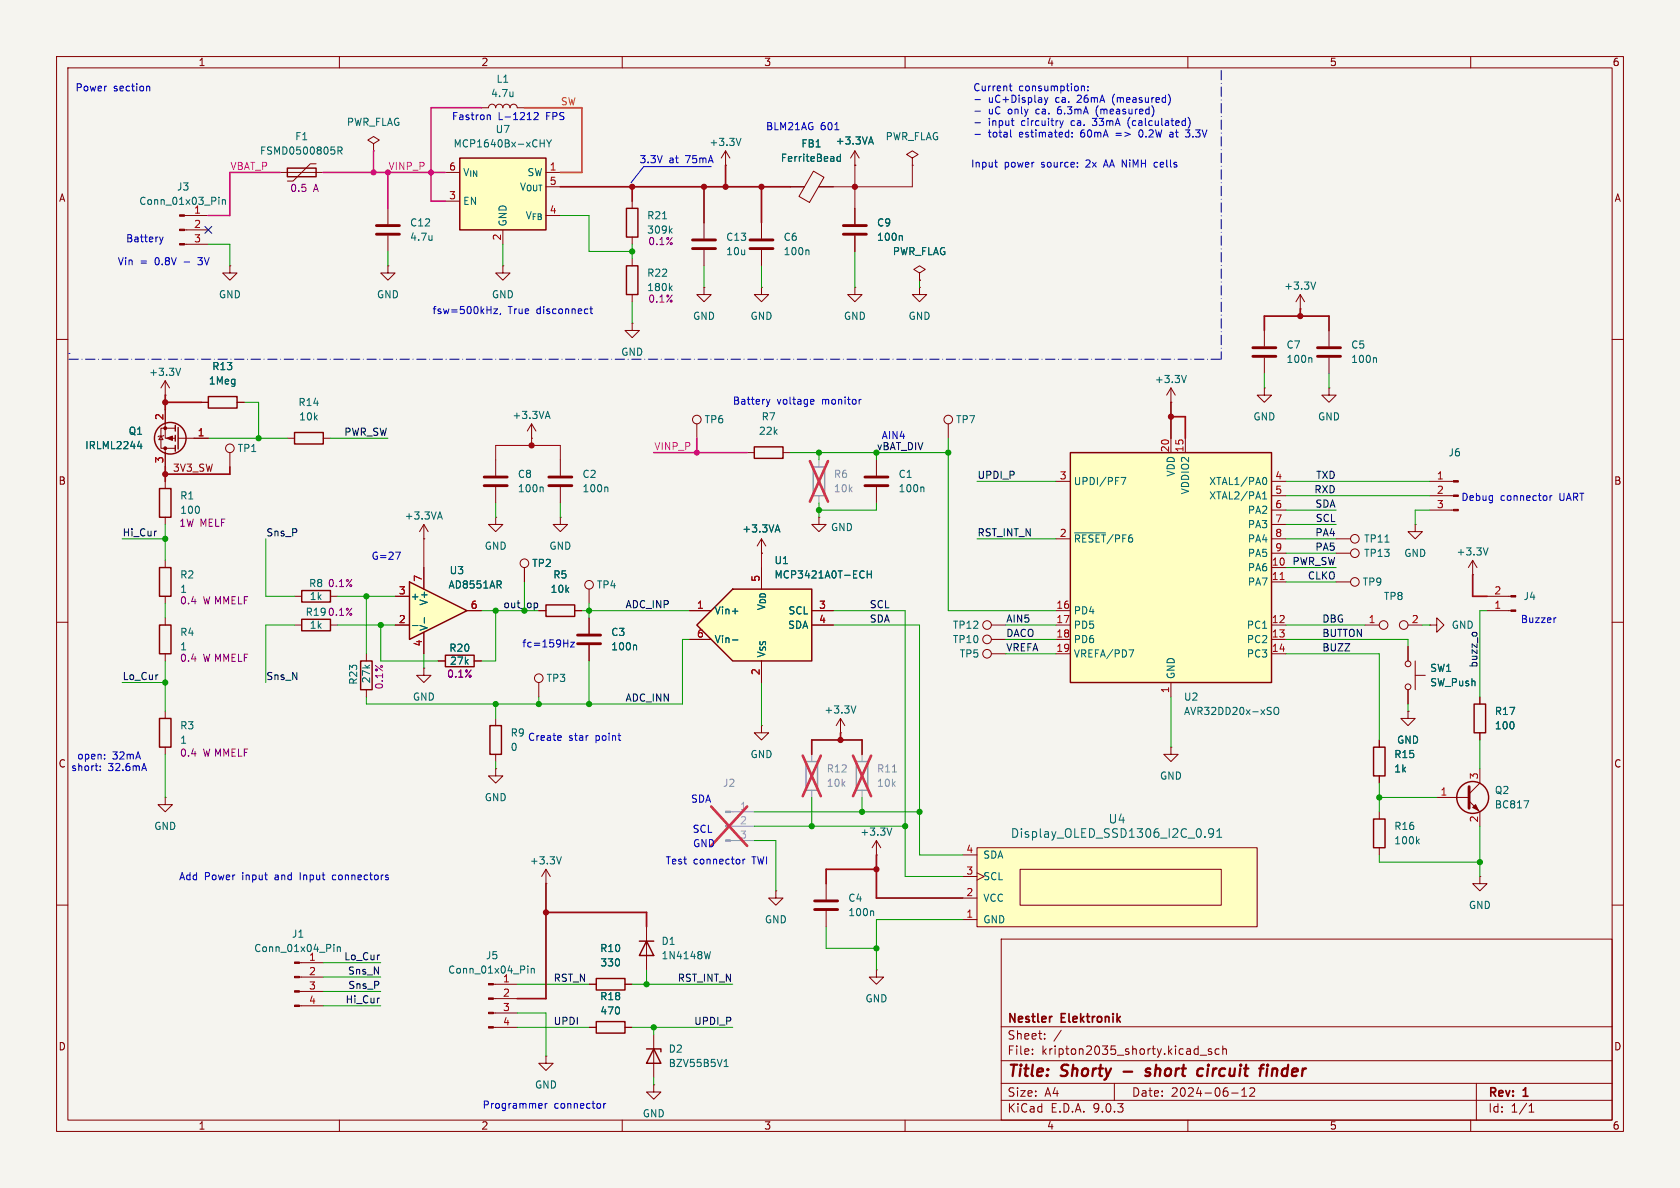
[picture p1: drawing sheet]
<svg xmlns="http://www.w3.org/2000/svg" width="297mm" height="210mm" viewBox="0 0 297 210" stroke-linecap="round" stroke-linejoin="round" font-family="sans-serif">
<path d="M0 0h297v210h-297z" fill="#f5f4ef" stroke="#f5f4ef" stroke-width=".18"/>
<g fill="none" stroke="#840000" stroke-width=".18">
<path d="M10 10h277v190h-277zM12 12h273v186h-273zM60 10v2M110 10v2M160 10v2M210 10v2M260 10v2M32.6 38.1h4.2M32.6 40.6h4.2M32.6 43.2h4.2M10 60h2M35.6 71.1h1.2"/>
<path d="M41.9 71.1h1.3M285 60h2M154.9 81.3v2.8M154.9 86.1v2.8M10 110h2M104.1 109.2v2.8M104.1 114v2.8M285 110h2M10 160h2M177 166h108v32h-108zM285 160h2M60 198v2"/>
<path d="M110 198v2M160 198v2M177 194.5h108M177 191.5h108M177 187.5h108M177 181.5h108M182.5 186.3v.1M182.5 185.5v.1M184.7 183.6v.1M184.7 182.8v.1M187.6 182.1l-1.3 2M197 191.5v3"/>
<path d="M210 198v2M212.2 186.5h1.1M214.2 185.5l-.4-.1-.2 .2 .1 .2 .5 .2v.3h-.6M215.5 185.5l-.4-.1-.3 .3v.4l.2 .2h.5M216.2 185.5l.2-.1 .3 .1 .1 .9M216.2 184.9v1.5M217.7 193.2h1.2M219.5 193.8h.9M219.5 192.7l.5-.4v1.5M221 192.4l.5-.1 .2 .1 .1 .3-.9 1.1h.9M260 198v2M261 191.5v6.5"/>
<path d="M270.3 196.6h.9M270.3 195.5l.4-.4v1.5"/>
</g>
<path d="M198.6 189.4h1.6M203.4 189a.49 .49 0 0 0-.8 .3v.1l.7 .2v.3l-.3 .3-.5-.1M212.1 188.9l.6 .1M212.6 190.1l-.3 .1M213.6 188.9l-.2 1.3M224 188.9l-.1 1.3M224.1 188.2v.2M224.1 188.2l-.1 .1 .1 .1M224.1 188.2l.1 .1-.1 .1M225 188.9l-.2 1.3M225.3 188.9l-.3 .2" fill="none" stroke="#840000" stroke-width=".4"/>
<path d="M186 179.7l-.3 .1" fill="none" stroke="#840000" stroke-width=".3"/>
<path d="M152.9 84.3h4.1M152.9 85.9h4.1M102.1 112.3h4.1M102.1 113.8h4.1" fill="none" stroke="#840000" stroke-width=".51"/>
<path d="M38.7 34.9v.1M38.7 35.3v.8M39.3 35.3v.8M39.3 35.4l.2-.1 .3 .1 .1 .7M163.2 86.1l.1 .2v.6M112.4 114l.1 .2v.7" fill="none" stroke="#006464" stroke-width=".18"/>
<path d="M143.8 82.6h2v5h-2z" fill="none" stroke="#9c9b98" stroke-width=".25"/>
<path d="M144.8 81.3v1.3M144.8 87.6v1.3" fill="none" stroke="#9c9b98" stroke-width=".18"/>
<path d="M143.2 81.5l3.2 7.2M146.4 81.5l-3.2 7.2" fill="none" stroke="#e12e31" stroke-width=".46"/>
<path d="M36.8 70.1h5.1v2h-5.1z" fill="none" stroke="#840000" stroke-width=".25"/>
<g fill="#840000" stroke="#840000" stroke-width=".18">
<path d="M31.7 38h.9v.2h-.9z"/>
<path d="M31.7 40.5h.9v.3h-.9z"/>
<path d="M31.7 43.1h.9v.2h-.9z"/>
</g>
<path d="M189.2 80h35.6v40.7h-35.6z" fill="#ffffc2"/>
<path d="M189.2 80h35.6v40.7h-35.6zM78.7 115.8h5.1v2.1h-5.1z" fill="none" stroke="#840000" stroke-width=".25"/>
<g fill="none" stroke="#840000" stroke-width=".18">
<path d="M207 77.5v2.5M209.5 77.5v2.5M186.7 85.1h2.5M186.7 95.3h2.5M224.8 85.1h2.5M224.8 95.3h2.5M224.8 87.6h2.5M224.8 90.2h2.5M224.8 92.7h2.5M224.8 97.8h2.5M77.5 116.8h1.2M83.8 116.8h1.3"/>
<path d="M186.7 108h2.5M186.7 110.5h2.5M186.7 113h2.5M186.7 115.6h2.5M224.8 110.5h2.5M224.8 113h2.5M224.8 115.6h2.5M224.8 100.3h2.5M224.8 102.9h2.5M207 120.7v2.5"/>
</g>
<path d="M190 94.2h5.5M198.2 84.4h.8l-.5 1.3M223.2 88.2h.7M223.2 87.3l.4-.4v1.3M223.4 84.5l.1-.1a.68 .68 0 0 1 .5 .6 .68 .68 0 0 1-.5 .7l-.1-.1M199.6 114.9h.8l-.5 1.2M225.3 125.2l.2-.2a.43 .43 0 0 1 .6 .5v.4a.42 .42 0 0 1-.5 .4 .42 .42 0 0 1-.4-.4z" fill="none" stroke="#006464" stroke-width=".18"/>
<path d="M226.3 102.5h.7" fill="none" stroke="#a90000" stroke-width=".18"/>
<path d="M72.4 102.9l10.1 5.1-10.1 5z" fill="#ffffc2"/>
<g fill="none" stroke="#840000" stroke-width=".25">
<path d="M50.8 29.7h5.1v1.5h-5.1zM110.7 36.8h2.1v5.1h-2.1zM31 75.2v1M31 77v1M31 78.7v1.1M31.5 75.6v3.8M52.1 76.5h5v2h-5zM28.2 86.4h2v5h-2zM28.2 100.3h2v5.1h-2zM72.4 102.9l10.1 5.1-10.1 5z"/>
<circle cx="30.1" cy="77.5" r="2.79"/>
</g>
<g fill="none" stroke="#840000" stroke-width=".18">
<path d="M49.5 30.5h7.6M55.9 29h-1l-3.1 3h-1M66 25.4l1.1-.6-1.1-.7-1 .7 1 .6v1.3M66 26.7h.1M68.6 36.8v2.8M111.8 35.6v1.2M40.6 47v1.3h1.3l-1.3 1.2-1.2-1.2h1.2M40.6 47h.1M68.6 47v1.3h1.2l-1.2 1.2-1.3-1.2h1.3M68.6 47h.1M68.6 41.7v2.8M111.8 41.9v1.3"/>
<path d="M223.5 58.4v2.8M234.9 58.4v2.8M28.4 77.1l.4 .6h-.7zM29 77l-.2 .1h-.7l-.2 .1M29.2 72.4v5.1h1.8M29.2 79.2v3.4M31 75.7h-2.6v3.5h2.6M31.5 77.5h5.3M50.8 77.5h1.3M57.1 77.5h1.3M94 77.5h.1M94 74.9l-.8 1.3"/>
<path d="M94 74.9l.7 1.3M94 74.9v2.6M123.2 74.9v2.6M207 71.1h.1M207 68.6l-.8 1.3M207 68.6l.8 1.3M207 68.6v2.5M223.5 68.6v1.3h1.3l-1.3 1.2-1.3-1.2h1.3M223.5 68.6h.1M223.5 63.2v2.8M234.9 68.6v1.3h1.3l-1.3 1.2-1.2-1.2h1.2M234.9 68.6h.1"/>
<path d="M234.9 63.2v2.8M29.2 85.1v1.3M29.2 91.4v1.3M29.2 99.1v1.2M74.9 95.3h.1M74.9 92.7v2.6M74.9 92.7l-.7 1.3M74.9 92.7l.8 1.3M87.6 91.4v1.3h1.3l-1.3 1.3-1.2-1.3h1.2M87.6 91.4h.1M87.6 81.3v2.8M87.6 86.1v2.8"/>
<path d="M99.1 91.4v1.3h1.2l-1.2 1.3-1.3-1.3h1.3M99.1 91.4h.1M99.1 81.3v2.8M99.1 86.1v2.8M144.8 91.4v1.3h1.2l-1.2 1.3-1.3-1.3h1.3M144.8 91.4h.1M29.2 105.4v1.3M69.8 105.4h2.6M69.8 110.5h2.6M74.9 118.1v1.3h1.3l-1.3 1.3-1.2-1.3h1.2M74.9 118.1h.1M74.9 100.3v3.8"/>
<path d="M74.9 111.8v3.8M82.5 108h2.6M175.3 115.6h2.5M175.3 113h2.5M137.2 157.5v1.3h1.2l-1.2 1.2-1.3-1.2h1.3M137.2 157.5h.1"/>
<circle cx="123.2" cy="74.2" r=".76"/>
<circle cx="174.5" cy="115.6" r=".76"/>
<circle cx="174.5" cy="113" r=".76"/>
</g>
<g fill="none" stroke="#006464" stroke-width=".18">
<path d="M59.8 26.6h.6l.1-.2-.1-.3-.6-.1v1.2M60.1 26.6l.4 .6M117.1 38.7h.8M76.4 41.6v.9M76.4 42.4h-.1M118.5 40.7l.3 .5M118.8 40.4l-.5 .5M24.3 78.9h.8M24.9 78.5v.8M96.5 73.6h.6M96.8 72.7l.4 1.3M209.7 66.4l-.4 1.2"/>
<path d="M231.7 63.2l.2 .2v.7M243.2 63.2l.1 .2v.7M77.5 91.4h.6M77.8 90.5l.4 1.3M95.8 86.1l.2 .2v.6M107.3 86.1l.2 .2v.6M72.9 110.6h1M75 109.2v.9M88.2 103.4l.4 .6M88.5 102.8v.4"/>
</g>
<path d="M66.5 39.9h4.1M66.5 41.4h4.1M221.5 61.5h4.1M221.5 63h4.1M232.9 61.5h4.1M232.9 63h4.1M85.6 84.3h4.1M85.6 85.9h4.1M97 84.3h4.1M97 85.9h4.1" fill="none" stroke="#840000" stroke-width=".51"/>
<g fill="#840000" stroke="#840000" stroke-width=".18">
<path d="M29.5 77.5l1-.4v.8z"/>
<circle cx="29.2" cy="79.2" r=".25"/>
<circle cx="29.2" cy="75.7" r=".25"/>
</g>
<g fill="#9c9b98" stroke="#9c9b98" stroke-width=".18">
<path d="M128.3 143.4h.8v.2h-.8z"/>
<path d="M128.3 145.9h.8v.3h-.8z"/>
<path d="M128.3 148.5h.8v.2h-.8z"/>
</g>
<path d="M129.1 143.5h4.2M129.1 146.1h4.2M129.1 148.6h4.2" fill="none" stroke="#9c9b98" stroke-width=".18"/>
<path d="M125.7 142.6l6.4 6.9M132.1 142.6l-6.4 6.9" fill="none" stroke="#e12e31" stroke-width=".46"/>
<path d="M81.3 27.9h15.2v12.7h-15.2z" fill="#ffffc2"/>
<path d="M81.3 27.9h15.2v12.7h-15.2zM110.7 47h2.1v5.1h-2.1zM28.2 110.5h2v5.1h-2zM96.5 106.9h5.1v2.1h-5.1zM28.2 127h2v5.1h-2zM86.6 128.3h2v5.1h-2zM105.4 173h5.1v2h-5.1zM113 166.4h2.6M114.3 166.4l1.3 2.5h-2.6zM105.4 180.6h5.1v2h-5.1zM114.3 185.4h2.5v.5M115.6 185.4l1.2 2.6h-2.5z" fill="none" stroke="#840000" stroke-width=".25"/>
<g fill="none" stroke="#840000" stroke-width=".18">
<path d="M85.1 19.1h1.3a.64 .64 0 0 1 .6-.7 .64 .64 0 0 1 .6 .7 .64 .64 0 0 1 .7-.7 .64 .64 0 0 1 .6 .7 .64 .64 0 0 1 .6-.7 .64 .64 0 0 1 .7 .7 .64 .64 0 0 1 .6-.7 .64 .64 0 0 1 .6 .7h1.3M78.7 30.5h2.6M78.7 35.6h2.6M96.5 30.5h2.6M96.5 38.1h2.6M124.5 39.4v2.8M128.3 29.2h.1M128.3 26.7l-.8 1.2M128.3 26.7l.7 1.2M128.3 26.7v2.5M134.6 39.4v2.8M139.7 33h2.5"/>
<path d="M143.8 30.3l1.9 1-2.6 4.5-1.9-1.1zM144.7 33h2.6M151.1 29.2h.1M151.1 26.7l-.7 1.2M151.1 26.7l.8 1.2M151.1 26.7v2.5M151.1 36.8v2.8M161.3 27.9l1-.6-1-.6-1 .6 1 .6v1.3M161.3 29.2h.1M88.9 47v1.3h1.3l-1.3 1.2-1.3-1.2h1.3M88.9 47h.1M88.9 40.6v2.6"/>
<path d="M111.8 57.2v1.2h1.2l-1.2 1.3-1.3-1.3h1.3M111.8 57.2h.1M111.8 45.7v1.3M111.8 52.1v1.2M124.5 50.8v1.3h1.2l-1.2 1.2-1.3-1.2h1.3M124.5 50.8h.1M124.5 44.2v2.8M134.6 50.8v1.3h1.3l-1.3 1.2-1.3-1.2h1.3M134.6 50.8h.1M134.6 44.2v2.8M151.1 50.8v1.3h1.3l-1.3 1.2-1.2-1.2h1.2M151.1 50.8h.1"/>
<path d="M151.1 41.7v2.8M162.6 50.8v1.3h1.2l-1.2 1.2-1.3-1.2h1.3M162.6 50.8h.1M162.6 48.3l1-.7-1-.6-1.1 .6 1.1 .7v1.2M162.6 49.5h.1M229.9 54.6h.1M229.9 52.1l-.8 1.2M229.9 52.1l.7 1.2M229.9 52.1v2.5M29.2 109.2v1.3M29.2 115.6v1.2M92.7 100.3v2.6"/>
<path d="M95.2 108h1.3M101.6 108h1.3M104.1 104.1v2.6M175.3 110.5h2.5M29.2 125.7v1.3M29.2 132.1v1.3M87.6 135.9v1.3h1.3l-1.3 1.2-1.2-1.2h1.2M87.6 135.9h.1M87.6 127v1.3M87.6 133.4v1.2M95.2 120.7v2.5M134.6 128.3v1.2h1.3l-1.3 1.3-1.3-1.3h1.3"/>
<path d="M134.6 128.3h.1M148.6 129.5h.1M148.6 127l-.8 1.3M148.6 127l.8 1.3M148.6 127v2.5M207 132.1v1.3h1.3l-1.3 1.2-1.3-1.2h1.3M207 132.1h.1M29.2 141v1.2h1.3l-1.3 1.3-1.3-1.3h1.3M29.2 141h.1M96.5 156.2h.1M96.5 153.7l-.7 1.2M96.5 153.7l.8 1.2"/>
<path d="M96.5 153.7v2.5M146 156.2v2.8M154.9 151.1h.1M154.9 148.6l-.7 1.3M154.9 148.6l.8 1.3M154.9 148.6v2.5M104.1 174h1.3M110.5 174h1.3M114.3 163.8v7.7M146 161v2.8M154.9 171.5v1.2h1.3l-1.3 1.3-1.2-1.3h1.2M154.9 171.5h.1"/>
<path d="M96.5 186.7v1.3h1.3l-1.3 1.2-1.3-1.2h1.3M96.5 186.7h.1M104.1 181.6h1.3M110.5 181.6h1.3M115.6 191.8v1.2h1.2l-1.2 1.3-1.3-1.3h1.3M115.6 191.8h.1M115.6 182.9v7.6"/>
<circle cx="92.7" cy="99.6" r=".76"/>
<circle cx="95.2" cy="119.9" r=".76"/>
<circle cx="104.1" cy="103.4" r=".76"/>
<circle cx="174.5" cy="110.5" r=".76"/>
</g>
<g fill="none" stroke="#006464" stroke-width=".18">
<path d="M90.7 16.2v.9M90.7 17h-.1M95.5 25.3h.7M96.2 24.7v1.3M96.6 24.7l.5 .7M97.1 25.4v.6M97.5 24.7l-.4 .7M131 24.5l-.4 1.2M148.6 27.2v1.3M148.6 27.7h-.4l-.2 .2 .1 .6h.5M153.7 25.1h.6M154 24.2l.4 1.3"/>
<path d="M118.5 50.9l.3 .5M118.8 50.5l-.5 .5M142.8 44.2l.2 .2v.6M159.3 41.6l.2 .2v.7M232.6 49.9l-.4 1.2M151.3 124.8l-.4 1.3M99.2 151.5l-.4 1.2M157.7 146.4l-.5 1.2M125.6 168.2l-.3 1.3M154.3 161l.1 .2v.7M128 188.5h.7M128 187.6l.4-.3v1.2"/>
</g>
<path d="M149.1 39.9h4.1M122.4 42.4h4.1M122.4 43.9h4.1M132.6 42.4h4.1M132.6 43.9h4.1M149.1 41.4h4.1M144 159.3h4.1M144 160.8h4.1" fill="none" stroke="#840000" stroke-width=".51"/>
<path d="M142.5 134.6h2v5.1h-2zM151.4 134.6h2v5.1h-2z" fill="none" stroke="#9c9b98" stroke-width=".25"/>
<path d="M143.5 133.4v1.2M143.5 139.7v1.3M152.4 133.4v1.2M152.4 139.7v1.3" fill="none" stroke="#9c9b98" stroke-width=".18"/>
<path d="M157.8 136.5h.7" fill="none" stroke="#939391" stroke-width=".18"/>
<path d="M141.9 133.6l3.2 7.1M145.1 133.6l-3.2 7.1M150.8 133.6l3.2 7.1M154 133.6l-3.2 7.1" fill="none" stroke="#e12e31" stroke-width=".46"/>
<path d="M172.7 149.9h49.5v13.9h-49.5z" fill="#ffffc2"/>
<g fill="none" stroke="#840000" stroke-width=".18">
<path d="M29.2 69.9h.1M29.2 67.3l-.8 1.3M29.2 67.3l.8 1.3M29.2 67.3v2.6M167.6 74.9v2.6M40.6 80v2.6M132.1 80h1.2M134.6 97.8h.1M134.6 95.3l-.7 1.2M134.6 95.3l.8 1.2M134.6 95.3v2.5M138.4 80h1.3"/>
<path d="M52.1 105.4h1.2M52.1 110.5h1.2M58.4 105.4h1.3M58.4 110.5h1.3M64.8 115.6v1.2M64.8 121.9v1.3M170.2 151.1h2.5M170.2 154.9h2.5M170.2 158.8h2.5M172.7 149.9h49.5v13.9h-49.5zM172.7 154.3l1.3 .6-1.3 .7M180.3 153.7h35.6v6.3h-35.6z"/>
<path d="M52.9 170.2h4.2M52.9 172.7h4.2M52.9 175.3h4.2M52.9 177.8h4.2M87.2 174h4.2M87.2 176.5h4.2M87.2 179.1h4.2M170.2 162.6h2.5M87.2 181.6h4.2"/>
<circle cx="40.6" cy="79.2" r=".76"/>
<circle cx="167.6" cy="74.2" r=".76"/>
</g>
<g fill="none" stroke="#006464" stroke-width=".18">
<path d="M31.9 65.1l-.4 1.3M137.2 93.7h.6M137.5 92.8l.4 1.3M213 147.9v.1M214.5 147.1l-.3 .3h-.2l-.3-.3 .1-.5 .4-.1 .3 .1a1.01 1.01 0 0 1-.4 1.4h-.3M215.1 148h.9M215.1 146.9l.5-.4v1.5M59 166.9v.2M59 167.4v.8M59.6 167.4v.8M59.6 167.5l.2-.1h.3l.1 .8M93.3 170.8v.1"/>
<path d="M93.3 171.2v.8M93.9 171.2v.8M93.9 171.3l.2-.1h.3l.1 .8"/>
</g>
<g fill="#840000" stroke="#840000" stroke-width=".18">
<path d="M86.4 173.9h.8v.2h-.8z"/>
<path d="M86.4 176.4h.8v.3h-.8z"/>
<path d="M86.4 178.9h.8v.3h-.8z"/>
<path d="M86.4 181.5h.8v.2h-.8z"/>
<path d="M52.1 170.1h.8v.2h-.8z"/>
<path d="M52.1 172.6h.8v.2h-.8z"/>
<path d="M52.1 175.1h.8v.3h-.8z"/>
<path d="M52.1 177.7h.8v.2h-.8z"/>
</g>
<path d="M133.3 79h5.1v2h-5.1zM53.3 104.4h5.1v2h-5.1zM53.3 109.5h5.1v2h-5.1zM63.8 116.8h2v5.1h-2z" fill="none" stroke="#840000" stroke-width=".25"/>
<path d="M129.5 104.1h14v12.7h-14l-6.3-6.3z" fill="#ffffc2"/>
<g fill="none" stroke="#840000" stroke-width=".25">
<path d="M129.5 104.1h14v12.7h-14l-6.3-6.3zM242.8 132.1h2.1v5.1h-2.1zM260.6 124.5h2v5h-2zM242.8 144.8h2.1v5.1h-2.1z"/>
<circle cx="260.3" cy="141" r="2.82"/>
</g>
<g fill="none" stroke="#840000" stroke-width=".18">
<path d="M139.7 33h2.5M144.8 33h2.5M151.1 29.2h.1M151.1 36.8v2.8M151.1 41.7v2.8M162.6 49.5h.1M29.2 72.4v2.5M34.3 77.5h2.5M35.6 71.1h1.2M41.9 71.1h1.3M29.2 80v2.6M134.6 97.8h.1"/>
<path d="M236.2 97.8h2.6M236.2 95.3h2.6M250.2 92.7v1.3h1.3l-1.3 1.3-1.3-1.3h1.3M250.2 92.7h.1M252.7 85.1h4.2M252.7 87.6h4.2M252.7 90.2h4.2M260.3 99.1l-.7 1.2M260.3 99.1l.8 1.2M260.3 99.1v2.5M69.8 110.5h2.6M69.8 105.4h2.6"/>
<path d="M74.9 100.3v3.8M74.9 111.8v3.8M77.5 116.8h1.2M82.5 108h2.6M83.8 116.8h1.3M92.7 100.3v2.6M95.2 108h1.3M101.6 108h1.3M104.1 109.2v2.8M104.1 114v2.8M121.9 108h3.8M121.9 113h3.8"/>
<path d="M134.6 100.3v3.8M134.6 116.8v3.9M143.5 108h3.8M143.5 110.5h3.8M236.2 102.9h2.6M241.3 110.5h2.5M248.9 110.5h2.6M248.9 114.3v2.5M250.2 119.4h1.8M250.2 116.8v5.1M252.7 110.5h1.3v-1.3l1.3 1.3-1.3 1.3v-1.3M252.7 110.5h.1"/>
<path d="M260.3 101.6h.1M262.9 108h4.2M262.9 105.4h4.2M243.8 130.8v1.3M243.8 137.2v1.2M248.9 125.7v1.3h1.3l-1.3 1.3-1.3-1.3h1.3M248.9 125.7h.1M248.9 121.9v2.6M261.6 123.2v1.3M261.6 129.5v1.3M261.6 135.9v2.5l-1.9 1.9M243.8 143.5v1.3"/>
<path d="M243.8 149.9v1.2M254 141h5.7M259.7 141.6l1.9 1.9v2.6M261.6 154.9v1.3h1.3l-1.3 1.3-1.3-1.3h1.3M261.6 154.9h.1M104.1 174h1.3M110.5 174h1.3M104.1 181.6h1.3M110.5 181.6h1.3"/>
<circle cx="239.5" cy="95.2" r=".76"/>
<circle cx="239.5" cy="97.8" r=".76"/>
<circle cx="239.5" cy="102.9" r=".76"/>
<circle cx="244.6" cy="110.5" r=".76"/>
<circle cx="248.2" cy="110.5" r=".76"/>
<circle cx="248.9" cy="117.3" r=".51"/>
<circle cx="248.9" cy="121.4" r=".51"/>
</g>
<g fill="none" stroke="#006464" stroke-width=".18">
<path d="M148.6 27.2v1.3M148.6 27.7h-.4l-.2 .2 .1 .6h.5M153.7 25.1h.6M154 24.2l.4 1.3M159.3 41.6l.2 .2v.7M24.3 78.9h.8M24.9 78.5v.8M137.2 93.7h.6M137.5 92.8l.4 1.3M244.8 95.8h.8M263.1 96.8l-.5 1.3M72.9 110.6h1"/>
<path d="M75 109.2v.9M88.2 103.4l.4 .6M88.5 102.8v.4M112.4 114l.1 .2v.7M129.5 108h1M129.5 113.1h1M152.7 101h.1M152.8 102.1h-.1M153.3 100.9v1.3M153.3 101.5h.7M154 100.9v1.3M250.5 148.7l.4 .5"/>
<path d="M250.9 148.3l-.5 .5M269.4 141.5h.9l-.6 1.3"/>
</g>
<g fill="#840000" stroke="#840000" stroke-width=".18">
<path d="M267.1 107.8h.9v.3h-.9z"/>
<path d="M267.1 105.3h.9v.2h-.9z"/>
<path d="M260.3 142.7l.6-.5 .5 1.1z"/>
<path d="M256.9 85h.9v.2h-.9z"/>
<path d="M256.9 87.5h.9v.3h-.9z"/>
<path d="M256.9 90h.9v.3h-.9z"/>
</g>
<path d="M259.7 139.1v3.8" fill="none" stroke="#840000" stroke-width=".51"/>
<path d="M94.8 106.6l.2 .2v.4l-.2 .2M261 111.8v.1" fill="none" stroke="#0f0f0f" stroke-width=".18"/>
<path d="M215.9 12.4v51.1M12.2 63.5h203.7" fill="none" stroke="#0000c2" stroke-width=".18" stroke-dasharray="1.7 .6 0 .6"/>
<g fill="none" stroke="#0000c2" stroke-width=".18">
<path d="M26.1 15.2l.4 .2v.7M172.4 17.6h.9M172.4 19.7h.9M178.4 15.2h.5M178.6 14.8v1.1l.3 .2M184.6 17.3l.3 .8M184.9 18.1l-.3 .4M185.2 17.3l-.3 .8M191.2 15.3l.2-.1 .3 .1v.8M191.2 15.2v.9M192.3 15.9v.2M192.3 15.3v.1"/>
<path d="M194 18.9a1.5 1.5 0 0 0 .1 1.7M206.6 16.7a1.49 1.49 0 0 1 0 1.8M86.2 20.4h.4l.1 .8M94.4 20l.5-.1 .2 .4-.7 .9h.7M125.7 29.5h-11.9l-2.2 2.8M147.6 22.9h.7M172.4 21.7h.9M172.4 23.7h.9M175.8 28.7h.5M176 29.4l.3 .1M178.7 23v1l.1 .2M179 22.1l.3 .1"/>
<path d="M187.4 21.3l.3 .9M187.7 22.2l-.3 .4M188 21.3l-.3 .9M189.5 24.1v.1M189.5 23.4v.2M190.5 29.4v.1M190.5 28.8v.1M193.1 20.9h.8M193.1 22.1h.1M199.5 21.3l-.1 .5 .3 .8M201.3 23.4l.1 .6 .2 .2M204.5 28.7l-.4 .1-.1 .1 .1 .5 .4 .1"/>
<path d="M206.8 24l.2 .2h.3M207.3 23.7h-.3l-.2 .2M209.6 23h.7l-.4 .4 .4 .2M210 20.7a1.46 1.46 0 0 1 0 2M210.3 24.1l-.6 .1M28.2 41.9l.3 .8M28.5 42.7l-.2 .4M28.8 41.9l-.3 .8M87.3 54.6h.7l-.7 .8h.7M88.5 55.4l-.1 .2M104.3 54.6h.5M104.5 54.2v1.1l.3 .1"/>
<path d="M12.2 62.5h.1M135.5 70.6l.3 .8M135.8 71.4l-.2 .4M136.1 70.6l-.3 .8M143.5 70.6l.3 .1 .1 .2-.6 .1M143.8 71.4h-.3M152.2 70.6l-.3 .2M69.9 97.6h.9l-.6 1.3M274 87.6v.9M274.4 87.6l-.4 .3M99.7 113.7h.7M100.4 113.1v1.3"/>
<path d="M100.9 113.5h.6l-.6 .9h.6M275.1 109.2l-.3 .1M17.7 136.1v.1M17.7 135.4v.2M18.5 134.1v.1M18.5 133.4v.1M25.5 135l.4 1.2M99 130l.2 .3-.6 .2M99.2 130.8l-.2 .1M59 154.7l-.2 .2v.4l.2 .2M68.6 155.2v.3M131.3 151.9v.8"/>
<path d="M131.7 151.9l-.4 .2M95.7 195.1l.1 .3-.6 .1M95.8 195.8l-.1 .1M96.4 195.1v.8M96.7 195.1l-.3 .2M106.7 195.1v.8M107.1 195.1l-.4 .2"/>
</g>
<g fill="none" stroke="#009600" stroke-width=".18">
<path d="M99.1 38.1h5v6.4h7.7M36.8 43.2h3.8v3.8M68.6 44.5v2.5M88.9 43.2v3.8M111.8 43.2v2.5M111.8 53.3v3.9M124.5 47v3.8M134.6 47v3.8M151.1 44.5v6.3M162.6 49.5v1.3M36.8 77.5h14M43.2 71.1h2.5v6.4"/>
<path d="M58.4 77.5h10.2M167.6 77.5v30.5h19.1M223.5 66v2.6M234.9 66v2.6M21.6 95.3h7.6M29.2 92.7v6.4M47 95.3v10.1h5.1M87.6 88.9v2.5M99.1 88.9v2.5M139.7 80h27.9M144.8 80v1.3M144.8 88.9v2.5"/>
<path d="M154.9 80v1.3M154.9 88.9v1.3h-10.1M172.7 95.3h14M172.7 85.1h14M227.3 95.3h8.9M227.3 85.1h25.4M227.3 90.2h8.9M227.3 87.6h25.4M227.3 97.8h8.9M227.3 92.7h8.9M252.7 90.2h-2.5v2.5M29.2 106.7v2.5"/>
<path d="M29.2 116.8v8.9M52.1 110.5h-5.1v10.2M59.7 110.5h10.1M59.7 105.4h10.1M64.8 105.4v10.2M67.3 110.5v6.3h10.2M74.9 115.6v2.5M85.1 108h10.1M87.6 108v8.8h-2.5M92.7 102.9v5.1M102.9 108h19M104.1 106.7v2.5"/>
<path d="M104.1 116.8v7.7M121.9 113h-1.3v11.5h-55.8v-1.3M147.3 108h12.7v46.9h10.2M147.3 110.5h15.3v40.6h7.6M177.8 110.5h8.9M177.8 113h8.9M177.8 115.6h8.9M227.3 110.5h14M227.3 113h21.6v1.3M227.3 115.6h16.5v15.2M227.3 102.9h8.9M227.3 100.3h8.9"/>
<path d="M251.5 110.5h1.2M262.9 108h-1.3v15.2M21.6 120.7h7.6M29.2 133.4v7.6M87.6 124.5v2.5M87.6 134.6v1.3M95.2 123.2v1.3M134.6 120.7v7.6M207 123.2v8.9M243.8 138.4v5.1M248.9 124.5v1.2M261.6 130.8v5.1"/>
<path d="M133.3 143.5h29.3M133.3 148.6h3.9v8.9M133.3 146.1h26.7M143.5 141v5.1M152.4 141v2.5M243.8 151.1v1.3h17.8M243.8 141h10.2M261.6 146.1v8.8M57.1 170.2h10.2M57.1 172.7h10.2M57.1 177.8h10.2M57.1 175.3h10.2"/>
<path d="M91.4 179.1h5.1v7.6M91.4 174h12.7M111.8 174h17.7M114.3 171.5v2.5M146 163.8v3.8h8.9M170.2 162.6h-15.3v8.9M91.4 181.6h12.7M111.8 181.6h17.7M115.6 181.6v1.3M115.6 190.5v1.3"/>
</g>
<g fill="none" stroke="#9d060f" stroke-width=".3">
<path d="M99.1 33h40.6M111.8 33v2.6M124.5 33v6.4M128.3 29.2v3.8M134.6 33v6.4M223.5 58.4v-2.5h11.4v2.5M229.9 54.6v1.3M29.2 69.9v2.5M29.2 71.1h6.4M207 71.1v6.4M207 73.7h2.5v3.8M29.2 82.6v2.5"/>
<path d="M40.6 82.6v1.2h-11.4M260.3 101.6v3.8h2.6M143.5 133.4v-2.6h8.9v2.6M148.6 129.5v1.3M96.5 156.2v20.3h-5.1M154.9 151.1v7.7h15.3M154.9 153.7h-8.9v2.5M96.5 161.3h17.8v2.5"/>
</g>
<path d="M85.1 19.1h-8.9v16.5h2.5M49.5 30.5h-8.9v7.6h-3.8M57.1 30.5h21.6M66 26.7v3.8M68.6 30.5v6.3M123.2 77.5v2.5M115.6 80h16.5" fill="none" stroke="#ff02ee" stroke-width=".3"/>
<path d="M151.1 29.2v7.6M161.3 29.2v3.8h-14M94 77.5v1.2M74.9 95.3v5M87.6 81.3v-2.6h11.5v2.6M134.6 97.8v2.5" fill="none" stroke="#9d060f" stroke-width=".18"/>
<path d="M92.7 19.1h10.2v11.4h-3.8" fill="none" stroke="#ff5b0c" stroke-width=".3"/>
<path d="M36.2 40l1.2 1.2M37.4 40l-1.2 1.2" fill="none" stroke="#000084" stroke-width=".18"/>
<g fill="#ff02ee" stroke="#ff02ee" stroke-width=".18">
<circle cx="76.2" cy="30.5" r=".46"/>
<circle cx="66" cy="30.5" r=".46"/>
<circle cx="123.2" cy="80" r=".46"/>
</g>
<g fill="#009600" stroke="#009600" stroke-width=".18">
<circle cx="114.3" cy="174" r=".46"/>
<circle cx="115.6" cy="181.6" r=".46"/>
<circle cx="67.3" cy="110.5" r=".46"/>
<circle cx="45.7" cy="77.5" r=".46"/>
<circle cx="29.2" cy="120.7" r=".46"/>
<circle cx="29.2" cy="95.3" r=".46"/>
<circle cx="64.8" cy="105.4" r=".46"/>
<circle cx="87.6" cy="124.5" r=".46"/>
<circle cx="104.1" cy="108" r=".46"/>
<circle cx="95.2" cy="124.5" r=".46"/>
<circle cx="104.1" cy="124.5" r=".46"/>
<circle cx="154.9" cy="167.6" r=".46"/>
<circle cx="152.4" cy="143.5" r=".46"/>
<circle cx="160" cy="146.1" r=".46"/>
<circle cx="162.6" cy="143.5" r=".46"/>
<circle cx="144.8" cy="90.2" r=".46"/>
<circle cx="144.8" cy="80" r=".46"/>
<circle cx="243.8" cy="141" r=".46"/>
<circle cx="261.6" cy="152.4" r=".46"/>
<circle cx="143.5" cy="146.1" r=".46"/>
<circle cx="87.6" cy="108" r=".46"/>
<circle cx="167.6" cy="80" r=".46"/>
<circle cx="111.8" cy="44.5" r=".46"/>
</g>
<g fill="#9d060f" stroke="#9d060f" stroke-width=".18">
<circle cx="29.2" cy="71.1" r=".46"/>
<circle cx="29.2" cy="83.8" r=".46"/>
<circle cx="96.5" cy="161.3" r=".46"/>
<circle cx="148.6" cy="130.8" r=".46"/>
<circle cx="154.9" cy="153.7" r=".46"/>
<circle cx="128.3" cy="33" r=".46"/>
<circle cx="124.5" cy="33" r=".46"/>
<circle cx="134.6" cy="33" r=".46"/>
<circle cx="151.1" cy="33" r=".46"/>
<circle cx="94" cy="78.7" r=".46"/>
<circle cx="207" cy="73.7" r=".46"/>
<circle cx="229.9" cy="55.9" r=".46"/>
<circle cx="111.8" cy="33" r=".46"/>
</g>
<g font-size="2.8" fill="#840000">
<text x="178" y="190.9">Title:</text>
<text x="187.7" y="190.9">Shorty</text>
<text x="204.2" y="190.9">short</text>
<text x="214.2" y="190.9">circuit</text>
<text x="226" y="190.9">finder</text>
</g>
<g font-size="2.1" fill="#006464">
<text x="178.6" y="148.3">Display_OLED_SSD1306_I2C_0.91</text>
<text x="195.9" y="145.8">U4</text>
</g>
<g font-size="2.1" fill="#840000">
<text x="178" y="184">Sheet:</text>
<text x="178" y="181.2">Nestler</text>
<text x="187.7" y="181.2">Elektronik</text>
<text x="178" y="186.7">File:</text>
<text x="184.1" y="186.7">kripton2035_shorty.kicad_sch</text>
<text x="178" y="196.9">KiCad</text>
<text x="178" y="194.1">Size:</text>
<text x="184.7" y="194.1">A4</text>
<text x="185.7" y="196.9">E.D.A.</text>
<text x="193.3" y="196.9">9.0.3</text>
<text x="200" y="194.1">Date:</text>
<text x="207" y="194.1">2024-06-12</text>
<text x="263" y="194.3">Rev:</text>
<text x="263" y="196.9">Id:</text>
<text x="267.1" y="196.9">1/1</text>
<text x="269.4" y="194.3">1</text>
</g>
<g font-size="1.8" fill="#840000">
<text x="35" y="11.9">1</text>
<text x="85" y="11.9">2</text>
<text x="135" y="11.9">3</text>
<text x="185" y="11.9">4</text>
<text x="235" y="11.9">5</text>
<text x="285" y="11.9">6</text>
<text x="10.3" y="35.9">A</text>
<text x="285.3" y="35.9">A</text>
<text x="10.3" y="85.9">B</text>
<text x="285.3" y="85.9">B</text>
<text x="10.3" y="135.9">C</text>
<text x="285.3" y="135.9">C</text>
<text x="10.3" y="185.9">D</text>
<text x="285.3" y="185.9">D</text>
<text x="35" y="199.9">1</text>
<text x="85" y="199.9">2</text>
<text x="135" y="199.9">3</text>
<text x="185" y="199.9">4</text>
<text x="235" y="199.9">5</text>
<text x="285" y="199.9">6</text>
</g>
<g font-size="1.8" fill="#0000c2">
<text x="13.3" y="16.4">Power</text>
<text x="20" y="16.4">section</text>
<text x="172" y="16.3">Current</text>
<text x="180.1" y="16.3">consumption:</text>
<text x="79.8" y="21.4">Fastron</text>
<text x="88.1" y="21.4">L-1212</text>
<text x="96.7" y="21.4">FPS</text>
<text x="135.3" y="23.2">BLM21AG</text>
<text x="145" y="23.2">601</text>
<text x="174.7" y="18.4">uC+Display</text>
<text x="174.7" y="20.4">uC</text>
<text x="174.7" y="22.5">input</text>
<text x="178.3" y="20.4">only</text>
<text x="180.7" y="22.5">circuitry</text>
<text x="183.5" y="20.4">ca.</text>
<text x="186.7" y="18.4">ca.</text>
<text x="187.5" y="20.4">6.3mA</text>
<text x="189.7" y="22.5">ca.</text>
<text x="190.8" y="18.4">26mA</text>
<text x="193.7" y="22.5">33mA</text>
<text x="194.5" y="20.4">(measured)</text>
<text x="197.2" y="18.4">(measured)</text>
<text x="200.1" y="22.5">(calculated)</text>
<text x="113" y="29.1">3.3V</text>
<text x="118.3" y="29.1">at</text>
<text x="121.3" y="29.1">75mA</text>
<text x="171.6" y="29.8">Input</text>
<text x="174.7" y="24.5">total</text>
<text x="177.5" y="29.8">power</text>
<text x="180.3" y="24.5">estimated:</text>
<text x="184.2" y="29.8">source:</text>
<text x="191.4" y="24.5">60mA</text>
<text x="192.3" y="29.8">2x</text>
<text x="195.7" y="29.8">AA NiMH</text>
<text x="197.8" y="24.5">=&gt;</text>
<text x="202.1" y="24.5">0.2W</text>
<text x="204.9" y="29.8">cells</text>
<text x="207.8" y="24.5">at</text>
<text x="210.8" y="24.5">3.3V</text>
<text x="20.7" y="47.1">Vin</text>
<text x="22.2" y="43">Battery</text>
<text x="24.7" y="47.1">=</text>
<text x="27.5" y="47.1">0.8V</text>
<text x="32.8" y="47.1">-</text>
<text x="35.5" y="47.1">3V</text>
<text x="76.4" y="55.7">fsw=500kHz,</text>
<text x="89.8" y="55.7">True</text>
<text x="95" y="55.7">disconnect</text>
<text x="129.5" y="71.7">Battery</text>
<text x="137.4" y="71.7">voltage</text>
<text x="145.4" y="71.7">monitor</text>
<text x="155.8" y="77.8">AIN4</text>
<text x="258.3" y="88.8">Debug</text>
<text x="265.2" y="88.8">connector</text>
<text x="275.8" y="88.8">UART</text>
<text x="65.6" y="99.2">G=27</text>
<text x="268.8" y="110.3">Buzzer</text>
<text x="92.2" y="114.7">fc=159Hz</text>
<text x="93.2" y="131.2">Create</text>
<text x="100.5" y="131.2">star</text>
<text x="105.4" y="131.2">point</text>
<text x="12.5" y="136.5">short:</text>
<text x="13.5" y="134.5">open:</text>
<text x="19.1" y="136.5">32.6mA</text>
<text x="19.9" y="134.5">32mA</text>
<text x="122.1" y="142.1">SDA</text>
<text x="122.4" y="147.4">SCL</text>
<text x="122.4" y="150">GND</text>
<text x="31.6" y="155.8">Add</text>
<text x="36.1" y="155.8">Power</text>
<text x="42.9" y="155.8">input</text>
<text x="48.9" y="155.8">and</text>
<text x="53.5" y="155.8">Input</text>
<text x="59.4" y="155.8">connectors</text>
<text x="117.6" y="153">Test</text>
<text x="122.6" y="153">connector</text>
<text x="133.1" y="153">TWI</text>
<text x="85.2" y="196.2">Programmer</text>
<text x="97.9" y="196.2">connector</text>
</g>
<g font-size="1.8" fill="#006464">
<text x="86.7" y="17.4">4.7u</text>
<text x="87.7" y="14.8">L1</text>
<text x="61.2" y="22.5">PWR_FLAG</text>
<text x="87.5" y="23.7">U7</text>
<text x="45.9" y="27.5">FSMD0500805R</text>
<text x="52.1" y="25">F1</text>
<text x="80.1" y="26.3">MCP1640Bx-xCHY</text>
<text x="125.3" y="26">+3.3V</text>
<text x="137.9" y="28.8">FerriteBead</text>
<text x="141.6" y="26.3">FB1</text>
<text x="147.6" y="25.8">+3.3VA</text>
<text x="156.5" y="25">PWR_FLAG</text>
<text x="31.2" y="33.9">J3</text>
<text x="81.8" y="31.3">V_{IN}</text>
<text x="91.8" y="33.9">V_{OUT}</text>
<text x="93.1" y="31.3">SW</text>
<text x="24.5" y="36.4">Conn_01x03_Pin</text>
<text x="34.2" y="37.8">1</text>
<text x="72.4" y="40.2">C12</text>
<text x="81.8" y="36.4">EN</text>
<text x="89.8" y="40.1" transform="rotate(-90 89.8 40.1)">GND</text>
<text x="92.8" y="39">V_{FB}</text>
<text x="114.3" y="39">R21</text>
<text x="154.9" y="40.2">C9</text>
<text x="72.4" y="42.8">4.7u</text>
<text x="128.3" y="42.8">C13</text>
<text x="128.3" y="45.3">10u</text>
<text x="138.4" y="42.8">C6</text>
<text x="138.4" y="45.3">100n</text>
<text x="154.9" y="42.8">100n</text>
<text x="157.7" y="45.3">PWR_FLAG</text>
<text x="38.6" y="52.9">GND</text>
<text x="66.5" y="52.9">GND</text>
<text x="86.9" y="52.9">GND</text>
<text x="114.3" y="49.1">R22</text>
<text x="226.9" y="51.4">+3.3V</text>
<text x="122.4" y="56.7">GND</text>
<text x="132.6" y="56.7">GND</text>
<text x="149.1" y="56.7">GND</text>
<text x="160.5" y="56.7">GND</text>
<text x="37.4" y="65.6">R13</text>
<text x="109.7" y="63.1">GND</text>
<text x="227.3" y="61.8">C7</text>
<text x="227.3" y="64.4">100n</text>
<text x="238.8" y="61.8">C5</text>
<text x="238.8" y="64.4">100n</text>
<text x="26.3" y="66.6">+3.3V</text>
<text x="36.8" y="68.2">1Meg</text>
<text x="52.7" y="72">R14</text>
<text x="204.1" y="67.9">+3.3V</text>
<text x="22.6" y="77.1">Q1</text>
<text x="52.8" y="74.5">10k</text>
<text x="90.5" y="74.3">+3.3VA</text>
<text x="124.5" y="75">TP6</text>
<text x="134.1" y="77.1">22k</text>
<text x="134.5" y="74.5">R7</text>
<text x="168.9" y="75">TP7</text>
<text x="221.5" y="74.5">GND</text>
<text x="232.9" y="74.5">GND</text>
<text x="15" y="79.6">IRLML2244</text>
<text x="41.9" y="80.1">TP1</text>
<text x="256" y="80.9">J6</text>
<text x="31.8" y="88.5">R1</text>
<text x="91.4" y="84.7">C8</text>
<text x="91.4" y="87.2">100n</text>
<text x="102.9" y="84.7">C2</text>
<text x="102.9" y="87.2">100n</text>
<text x="158.8" y="84.7">C1</text>
<text x="158.8" y="87.2">100n</text>
<text x="189.7" y="86">UPDI/PF7</text>
<text x="207.9" y="84.3" transform="rotate(-90 207.9 84.3)">VDD</text>
<text x="210.4" y="87.5" transform="rotate(-90 210.4 87.5)">VDDIO2</text>
<text x="213.7" y="86">XTAL1/PA0</text>
<text x="213.7" y="88.5">XTAL2/PA1</text>
<text x="31.8" y="91">100</text>
<text x="71.4" y="92">+3.3VA</text>
<text x="131.1" y="94.3">+3.3VA</text>
<text x="146.8" y="94.1">GND</text>
<text x="220.5" y="91">PA2</text>
<text x="220.5" y="93.6">PA3</text>
<text x="79.4" y="101.7">U3</text>
<text x="85.6" y="97.4">GND</text>
<text x="94" y="100.4">TP2</text>
<text x="97" y="97.4">GND</text>
<text x="136.8" y="99.9">U1</text>
<text x="189.7" y="96.1">~{RESET}/PF6</text>
<text x="220.5" y="96.1">PA4</text>
<text x="220.5" y="98.7">PA5</text>
<text x="220.5" y="101.2">PA6</text>
<text x="241.1" y="98.7">TP13</text>
<text x="241.1" y="96.1">TP11</text>
<text x="248.2" y="98.7">GND</text>
<text x="257.4" y="98.4">+3.3V</text>
<text x="31.8" y="102.5">R2</text>
<text x="54.5" y="104">R8</text>
<text x="54.7" y="106.3">1k</text>
<text x="72.5" y="106.3">+</text>
<text x="75.8" y="107.1" transform="rotate(-90 75.8 107.1)">V+</text>
<text x="79.2" y="104.2">AD8551AR</text>
<text x="97.2" y="105">10k</text>
<text x="97.7" y="102.5">R5</text>
<text x="105.4" y="104.2">TP4</text>
<text x="136.8" y="102.5">MCP3421A0T-ECH</text>
<text x="220.5" y="103.7">PA7</text>
<text x="240.8" y="103.7">TP9</text>
<text x="244.6" y="106.3">TP8</text>
<text x="269.2" y="106.3">J4</text>
<text x="31.8" y="112.6">R4</text>
<text x="53.9" y="109.1">R19</text>
<text x="54.7" y="111.4">1k</text>
<text x="75.8" y="111.6" transform="rotate(-90 75.8 111.6)">V-</text>
<text x="108" y="112.6">C3</text>
<text x="126.2" y="108.8">Vin+</text>
<text x="126.2" y="113.9">Vin-</text>
<text x="135.5" y="108" transform="rotate(-90 135.5 108)">V_{DD}</text>
<text x="139.2" y="111.4">SDA</text>
<text x="139.3" y="108.8">SCL</text>
<text x="168.4" y="113.9">TP10</text>
<text x="168.4" y="111.4">TP12</text>
<text x="189.7" y="108.8">PD4</text>
<text x="189.7" y="111.4">PD5</text>
<text x="189.7" y="113.9">PD6</text>
<text x="220.3" y="111.4">PC1</text>
<text x="220.3" y="113.9">PC2</text>
<text x="79.3" y="115.4">R20</text>
<text x="79.5" y="117.7">27k</text>
<text x="108" y="115.2">100n</text>
<text x="135.5" y="116.3" transform="rotate(-90 135.5 116.3)">V_{SS}</text>
<text x="169.6" y="116.4">TP5</text>
<text x="189.7" y="116.4">VREFA/PD7</text>
<text x="220.3" y="116.4">PC3</text>
<text x="252.7" y="119">SW1</text>
<text x="63.3" y="121.1" transform="rotate(-90 63.3 121.1)">R23</text>
<text x="65.6" y="120.9" transform="rotate(-90 65.6 120.9)">27k</text>
<text x="72.9" y="124.1">GND</text>
<text x="96.5" y="120.8">TP3</text>
<text x="207.9" y="120.1" transform="rotate(-90 207.9 120.1)">GND</text>
<text x="209.2" y="124.1">U2</text>
<text x="252.7" y="121.5">SW_Push</text>
<text x="31.8" y="129.1">R3</text>
<text x="31.8" y="131.7">1</text>
<text x="90.2" y="130.4">R9</text>
<text x="145.6" y="126.3">+3.3V</text>
<text x="209.2" y="126.6">AVR32DD20x-xSO</text>
<text x="246.9" y="131.7">GND</text>
<text x="264.2" y="129.1">100</text>
<text x="264.2" y="126.6">R17</text>
<text x="90.2" y="132.9">0</text>
<text x="132.6" y="134.2">GND</text>
<text x="246.4" y="134.2">R15</text>
<text x="246.4" y="136.8">1k</text>
<text x="85.6" y="141.8">GND</text>
<text x="205" y="138">GND</text>
<text x="264.2" y="143.1">BC817</text>
<text x="264.2" y="140.6">Q2</text>
<text x="27.2" y="146.9">GND</text>
<text x="152" y="147.9">+3.3V</text>
<text x="246.4" y="146.9">R16</text>
<text x="246.4" y="149.5">100k</text>
<text x="93.6" y="153">+3.3V</text>
<text x="173.7" y="152">SDA</text>
<text x="173.7" y="155.8">SCL</text>
<text x="149.9" y="159.6">C4</text>
<text x="173.7" y="159.6">VCC</text>
<text x="259.6" y="160.9">GND</text>
<text x="51.5" y="166">J1</text>
<text x="116.8" y="167.2">D1</text>
<text x="135.1" y="163.4">GND</text>
<text x="149.9" y="162.2">100n</text>
<text x="173.7" y="163.4">GND</text>
<text x="44.8" y="168.5">Conn_01x04_Pin</text>
<text x="54.5" y="169.9">1</text>
<text x="79.1" y="172.3">Conn_01x04_Pin</text>
<text x="85.8" y="169.8">J5</text>
<text x="88.8" y="173.7">1</text>
<text x="106" y="168.5">R10</text>
<text x="106" y="171">330</text>
<text x="116.8" y="169.8">1N4148W</text>
<text x="106" y="177">R18</text>
<text x="106" y="179.5">470</text>
<text x="152.9" y="177.4">GND</text>
<text x="118.1" y="186.3">D2</text>
<text x="118.1" y="188.8">BZV55B5V1</text>
<text x="94.5" y="192.6">GND</text>
<text x="113.5" y="197.7">GND</text>
</g>
<text font-size="1.8" fill="#ff5b0c" x="99.1" y="18.7">SW</text>
<g font-size="1.8" fill="#ff02ee">
<text x="40.6" y="30.1">VBAT_P</text>
<text x="68.6" y="30.1">VINP_P</text>
<text x="115.6" y="79.7">VINP_P</text>
</g>
<g font-size="1.8" fill="#840084">
<text x="51.2" y="34.1">0.5</text>
<text x="55.4" y="34.1">A</text>
<text x="114.3" y="41.5">309k</text>
<text x="114.5" y="43.5">0.1%</text>
<text x="114.3" y="51.7">180k</text>
<text x="114.5" y="53.7">0.1%</text>
<text x="31.6" y="93.3">1W MELF</text>
<text x="31.7" y="107">0.4</text>
<text x="31.8" y="105">1</text>
<text x="35.9" y="107">WMMELF</text>
<text x="57.9" y="104">0.1%</text>
<text x="57.9" y="109.1">0.1%</text>
<text x="31.7" y="117.2">0.4</text>
<text x="31.8" y="115.2">1</text>
<text x="35.9" y="117.2">WMMELF</text>
<text x="78.9" y="120">0.1%</text>
<text x="67.9" y="122" transform="rotate(-90 67.9 122)">0.1%</text>
<text x="31.7" y="134">0.4</text>
<text x="35.9" y="134">WMMELF</text>
</g>
<g font-size="1.8" fill="#a90000">
<text x="79.3" y="30.2">6</text>
<text x="79.3" y="35.3">3</text>
<text x="97.1" y="30.2">1</text>
<text x="97.1" y="32.8">5</text>
<text x="34.2" y="40.4">2</text>
<text x="97.1" y="37.8">4</text>
<text x="34.2" y="42.9">3</text>
<text x="88.6" y="42.6" transform="rotate(-90 88.6 42.6)">2</text>
<text x="29" y="74.4" transform="rotate(-90 29 74.4)">2</text>
<text x="34.9" y="77.2">1</text>
<text x="29" y="82" transform="rotate(-90 29 82)">3</text>
<text x="206.8" y="80.1" transform="rotate(-90 206.8 80.1)">20</text>
<text x="209.3" y="80.1" transform="rotate(-90 209.3 80.1)">15</text>
<text x="187.3" y="84.8">3</text>
<text x="225.4" y="84.8">4</text>
<text x="225.4" y="87.4">5</text>
<text x="225.4" y="89.9">6</text>
<text x="253.9" y="84.8">1</text>
<text x="253.9" y="87.4">2</text>
<text x="253.9" y="89.9">3</text>
<text x="187.3" y="95">2</text>
<text x="225.4" y="92.5">7</text>
<text x="225.4" y="95">8</text>
<text x="224.7" y="100.1">10</text>
<text x="225.4" y="97.5">9</text>
<text x="70.4" y="105.2">3</text>
<text x="74.7" y="102.9" transform="rotate(-90 74.7 102.9)">7</text>
<text x="83.1" y="107.7">6</text>
<text x="123.1" y="107.7">1</text>
<text x="134.4" y="102.9" transform="rotate(-90 134.4 102.9)">5</text>
<text x="144.7" y="107.7">3</text>
<text x="186.6" y="107.7">16</text>
<text x="224.7" y="102.6">11</text>
<text x="264.1" y="107.7">1</text>
<text x="264.1" y="105.2">2</text>
<text x="70.4" y="110.2">2</text>
<text x="123.1" y="112.8">6</text>
<text x="144.7" y="110.2">4</text>
<text x="186.6" y="110.2">17</text>
<text x="186.6" y="112.8">18</text>
<text x="224.7" y="110.2">12</text>
<text x="224.7" y="112.8">13</text>
<text x="241.9" y="110.2">1</text>
<text x="249.5" y="110.2">2</text>
<text x="74.7" y="114.4" transform="rotate(-90 74.7 114.4)">4</text>
<text x="134.4" y="119.5" transform="rotate(-90 134.4 119.5)">2</text>
<text x="186.6" y="115.3">19</text>
<text x="224.7" y="115.3">14</text>
<text x="206.8" y="122.6" transform="rotate(-90 206.8 122.6)">1</text>
<text x="261.4" y="137.9" transform="rotate(-90 261.4 137.9)">3</text>
<text x="254.6" y="140.7">1</text>
<text x="261.4" y="145.5" transform="rotate(-90 261.4 145.5)">2</text>
<text x="170.7" y="150.9">4</text>
<text x="170.7" y="154.7">3</text>
<text x="170.7" y="158.5">2</text>
<text x="170.7" y="162.3">1</text>
<text x="54.5" y="172.5">2</text>
<text x="54.5" y="175">3</text>
<text x="54.5" y="177.5">4</text>
<text x="88.8" y="176.3">2</text>
<text x="88.8" y="178.8">3</text>
<text x="88.8" y="181.4">4</text>
</g>
<g font-size="1.8" fill="#0f0f0f">
<text x="60.8" y="77.1">PWR_SW</text>
<text x="172.7" y="84.7">UPDI_P</text>
<text x="232.3" y="87.3">RXD</text>
<text x="232.4" y="89.8">SDA</text>
<text x="232.6" y="84.7">TXD</text>
<text x="21.6" y="94.9">Hi_Cur</text>
<text x="47" y="94.9">Sns_P</text>
<text x="172.7" y="94.9">RST_INT_N</text>
<text x="232.4" y="94.9">PA4</text>
<text x="232.5" y="92.4">SCL</text>
<text x="228.4" y="100">PWR_SW</text>
<text x="232.4" y="97.4">PA5</text>
<text x="110.5" y="107.6">ADC_INP</text>
<text x="153.7" y="107.6">SCL</text>
<text x="231.1" y="102.5">CLKO</text>
<text x="153.7" y="110.1">SDA</text>
<text x="177.8" y="110.1">AIN5</text>
<text x="177.8" y="112.7">DACO</text>
<text x="233.7" y="110.1">DBG</text>
<text x="233.7" y="112.7">BUTTON</text>
<text x="256.5" y="111.4">GND</text>
<text x="177.8" y="115.2">VREFA</text>
<text x="233.7" y="115.2">BUZZ</text>
<text x="261.3" y="118.1" transform="rotate(-90 261.3 118.1)">buzz_o</text>
<text x="21.6" y="120.3">Lo_Cur</text>
<text x="47" y="120.3">Sns_N</text>
<text x="110.5" y="124.1">ADC_INN</text>
<text x="60.8" y="169.8">Lo_Cur</text>
<text x="61.4" y="172.4">Sns_N</text>
<text x="97.8" y="173.6">RST_N</text>
<text x="119.7" y="173.6">RST_INT_N</text>
<text x="61" y="177.5">Hi_Cur</text>
<text x="61.5" y="174.9">Sns_P</text>
<text x="97.8" y="181.3">UPDI</text>
<text x="122.6" y="181.3">UPDI_P</text>
</g>
<text font-size="1.8" fill="#9d060f" x="30.5" y="83.5">3V3_SW</text>
<g font-size="1.8" fill="#009600">
<text x="154.9" y="79.7">vBAT_DIV</text>
<text x="88.9" y="107.6">out_op</text>
</g>
<g font-size="1.8" fill="#939391">
<text x="147.3" y="84.7">R6</text>
<text x="147.3" y="87.2">10k</text>
<text x="146.1" y="136.8">R12</text>
<text x="154.9" y="136.8">R11</text>
<text x="127.7" y="139.3">J2</text>
<text x="146.1" y="139.3">10k</text>
<text x="154.9" y="139.3">10k</text>
</g>
<g font-size="1.8" fill="#a5a4a2">
<text x="130.7" y="143.3">1</text>
<text x="130.7" y="145.8">2</text>
<text x="130.7" y="148.3">3</text>
</g>
</svg>
